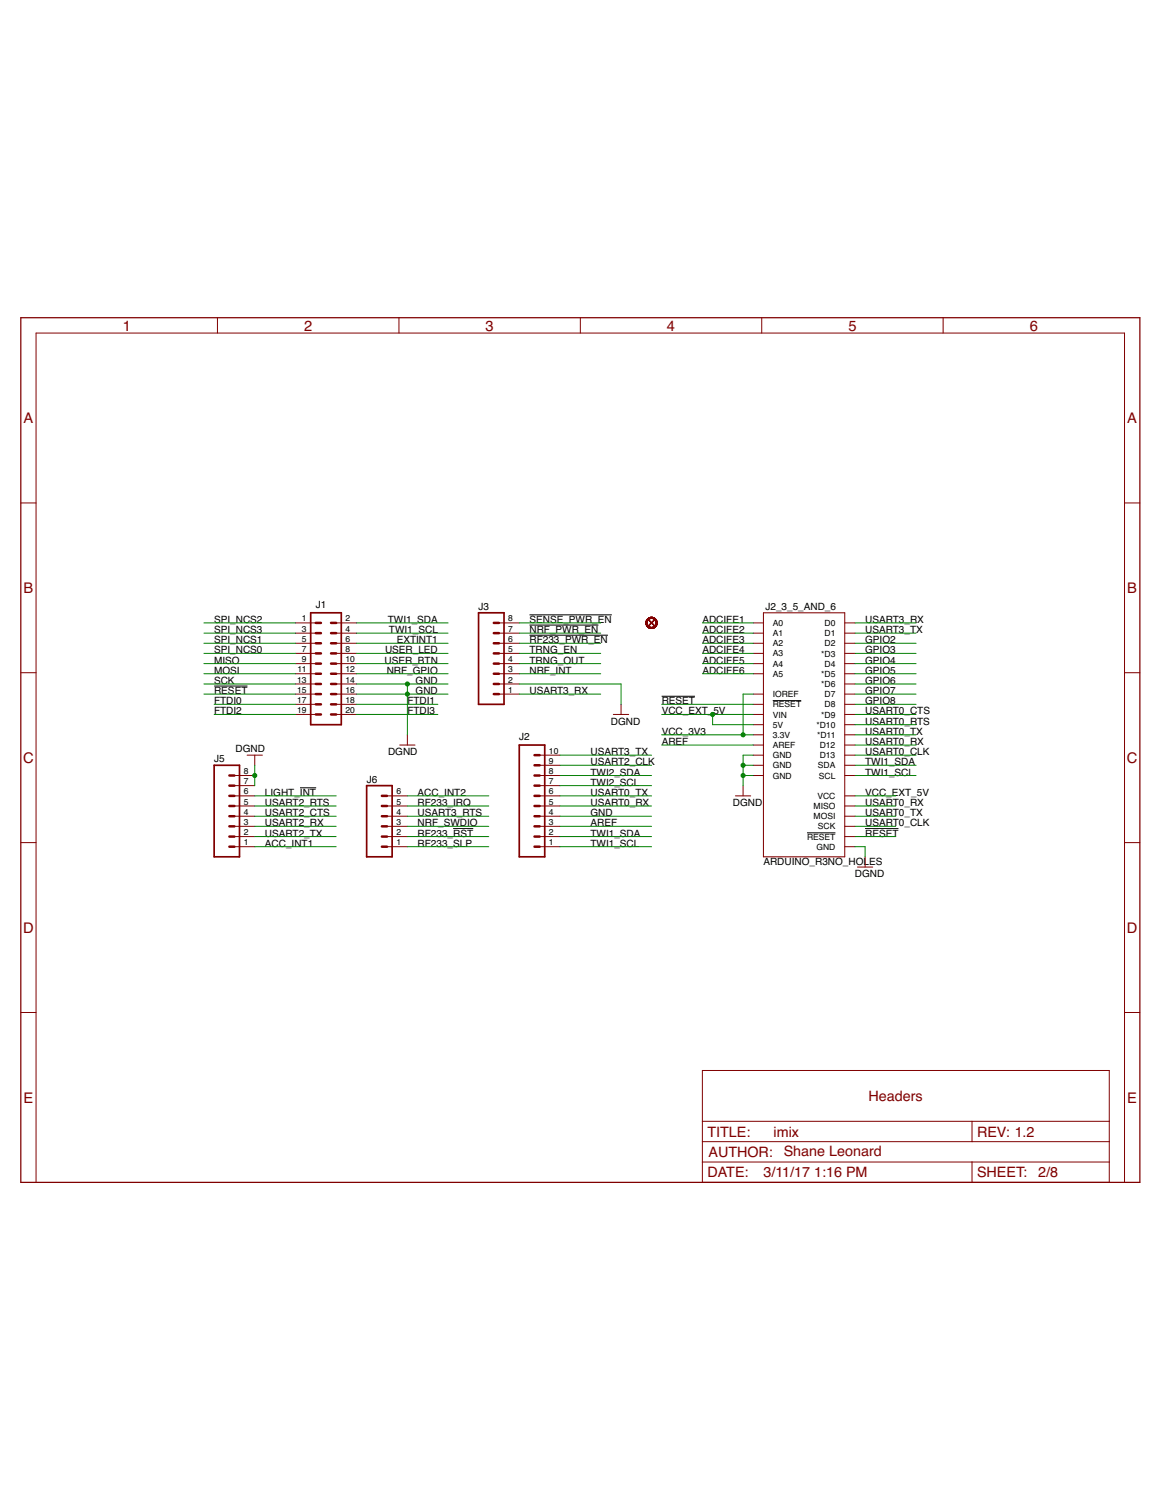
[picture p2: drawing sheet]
<svg xmlns="http://www.w3.org/2000/svg" width="216mm" height="279mm" viewBox="0 0 216 279" stroke-linecap="round" stroke-linejoin="round" font-family="sans-serif">
<path d="M98.6 114.4h15.3M98.6 116.4h12.8M98.6 118.2h14.6M39.9 127.7h6.2M123.1 129.6h6.2M143.8 130.4h5.3M55.8 146.6h3M84.3 154.2h3.8M150.2 155h5.3M161 154.2h6.2" fill="none" stroke="#000" stroke-width=".19"/>
<g fill="none" stroke="#800000" stroke-width=".19">
<path d="M40.5 59.1v2.9M74.3 59.1v2.9M108 59.1v2.9M141.8 59.1v2.9M175.5 59.1v2.9M3.9 93.6h2.8M209.3 93.6h2.9M55 116h3.8M55 117.9h3.8M55 119.7h3.8M62.6 116h3.8M62.6 117.9h3.8"/>
<path d="M62.6 119.7h3.8M92.9 116h3.7M92.9 117.9h3.7M92.9 119.7h3.7M120.7 115.4l1.2 1.1M121.9 115.4l-1.2 1.1M140.2 116h1.9M140.2 117.9h1.9M140.2 119.7h1.9M142.1 114.1h15.1v45.4h-15.1zM157.2 116h1.9M157.2 117.9h1.9"/>
<path d="M157.2 119.7h1.9M3.9 125.2h2.8M55 131.1h3.8M55 121.6h3.8M55 125.4h3.8M55 127.3h3.8M55 133h3.8M55 123.5h3.8M55 129.2h3.8M62.6 131.1h3.8M62.6 121.6h3.8M62.6 125.4h3.8"/>
<path d="M62.6 127.3h3.8M62.6 133h3.8M62.6 123.5h3.8M62.6 129.2h3.8M74.4 138.7h2.8M75.8 136.8v1.9M92.9 121.6h3.7M92.9 125.4h3.7M92.9 127.3h3.7M92.9 123.5h3.7M92.9 129.2h3.7M114.2 133h2.8"/>
<path d="M115.6 131.1v1.9M140.2 131.1h1.9M140.2 121.6h1.9M140.2 125.4h1.9M140.2 133h1.9M140.2 134.9h1.9M140.2 136.8h1.9M140.2 123.5h1.9M140.2 138.7h1.9M140.2 129.2h1.9M157.2 131.1h1.9M157.2 121.6h1.9"/>
<path d="M157.2 125.4h1.9M157.2 127.3h1.9M157.2 133h1.9M157.2 134.9h1.9M157.2 136.8h1.9M157.2 123.5h1.9M157.2 138.7h1.9M157.2 129.2h1.9M209.3 125.2h2.9M3.9 156.8h2.8M43.6 148.1h3.8M43.6 155.7h3.8"/>
<path d="M43.6 157.6h3.8M43.6 144.4h3.8M43.6 150h3.8M43.6 151.9h3.8M43.6 153.8h3.8M43.6 146.2h3.8M46 140.6h2.8M47.4 140.6v1.9M72 148.1h3.8M72 155.7h3.8M72 157.6h3.8M72 150h3.8"/>
<path d="M72 151.9h3.8M72 153.8h3.8M100.4 148.1h3.8M100.4 155.7h3.8M100.4 140.6h3.8M100.4 157.6h3.8M100.4 144.4h3.8M100.4 142.5h3.8M100.4 150h3.8M100.4 151.9h3.8M100.4 153.8h3.8M100.4 146.2h3.8"/>
<path d="M136.9 148.1h2.8M138.3 146.2v1.9M140.2 140.6h1.9M140.2 144.4h1.9M140.2 142.5h1.9M157.2 148.1h1.9M157.2 155.7h1.9M157.2 140.6h1.9M157.2 157.6h1.9M157.2 144.4h1.9M157.2 142.5h1.9M157.2 150h1.9"/>
<path d="M157.2 151.9h1.9M157.2 153.8h1.9M161 159.5v1.9M209.3 156.8h2.9M159.6 161.4h2.8M3.9 188.5h2.8M130.7 199.3h75.8v20.8h-75.8zM209.3 188.5h2.9M130.7 212.5h75.8M130.7 216.3h75.8M130.7 208.7h75.8M180.9 208.7v3.8"/>
<path d="M180.9 216.3v3.8M6.7 220.1v-158.1h202.6v158.1"/>
</g>
<path d="M57.8 114.1h5.7v20.8h-5.7zM89.1 114.1h4.7v17h-4.7zM96.6 138.7h4.8v20.8h-4.8zM39.9 142.5h4.7v17h-4.7zM68.2 146.2h4.8v13.3h-4.8z" fill="none" stroke="#800000" stroke-width=".32"/>
<g fill="none" stroke="#800000" stroke-width=".47">
<path d="M58.8 119.7h.9M58.8 117.9h.9M58.8 116h.9M61.6 119.7h1M61.6 117.9h1M61.6 116h1M91.9 119.7h1M91.9 117.9h1M91.9 116h1M58.8 125.4h.9M58.8 127.3h.9M58.8 129.2h.9"/>
<path d="M58.8 121.6h.9M58.8 123.5h.9M58.8 131.1h.9M58.8 133h.9M61.6 125.4h1M61.6 127.3h1M61.6 129.2h1M61.6 121.6h1M61.6 123.5h1M61.6 131.1h1M61.6 133h1M91.9 125.4h1"/>
<path d="M91.9 127.3h1M91.9 129.2h1M91.9 121.6h1M91.9 123.5h1M42.7 153.8h.9M42.7 155.7h.9M42.7 157.6h.9M42.7 150h.9M42.7 151.9h.9M42.7 148.1h.9M42.7 146.2h.9M42.7 144.4h.9"/>
<path d="M71.1 153.8h.9M71.1 155.7h.9M71.1 157.6h.9M71.1 150h.9M71.1 151.9h.9M71.1 148.1h.9M99.5 153.8h.9M99.5 155.7h.9M99.5 157.6h.9M99.5 150h.9M99.5 151.9h.9M99.5 148.1h.9"/>
<path d="M99.5 146.2h.9M99.5 144.4h.9M99.5 142.5h.9M99.5 140.6h.9"/>
</g>
<g fill="#800000" stroke="#800000" stroke-width=".19">
<path d="M120.6 115.2a1.04 1.04 0 0 1 1.6 .3 1.04 1.04 0 0 1-.7 1.5 1.04 1.04 0 0 1-1.3-1h.2a.86 .86 0 0 1 1.3-.8 .86 .86 0 0 1 .1 1.5 .86 .86 0 0 1-1.4-.5v-.2h-.2l.1-.3z" fill-rule="evenodd"/>
<path d="M120.6 115.2a1.04 1.04 0 0 1 1.6 .3 1.04 1.04 0 0 1-.7 1.5 1.04 1.04 0 0 1-1.3-1h.2a.86 .86 0 0 1 1.3-.8 .86 .86 0 0 1 .1 1.5 .86 .86 0 0 1-1.4-.5v-.2h-.2l.1-.3z" fill-rule="evenodd"/>
<path d="M120.6 115.2a1.04 1.04 0 0 1 1.6 .3 1.04 1.04 0 0 1-.7 1.5 1.04 1.04 0 0 1-1.3-1h.2a.86 .86 0 0 1 1.3-.8 .86 .86 0 0 1 .1 1.5 .86 .86 0 0 1-1.4-.5v-.2h-.2l.1-.3z" fill-rule="evenodd"/>
<path d="M120.6 115.2a1.04 1.04 0 0 1 1.6 .3 1.04 1.04 0 0 1-.7 1.5 1.04 1.04 0 0 1-1.3-1h.2a.86 .86 0 0 1 1.3-.8 .86 .86 0 0 1 .1 1.5 .86 .86 0 0 1-1.4-.5v-.2h-.2l.1-.3z" fill-rule="evenodd"/>
<path d="M120.6 115.2a1.04 1.04 0 0 1 1.6 .3 1.04 1.04 0 0 1-.7 1.5 1.04 1.04 0 0 1-1.3-1h.2a.86 .86 0 0 1 1.3-.8 .86 .86 0 0 1 .1 1.5 .86 .86 0 0 1-1.4-.5v-.2h-.2l.1-.3z" fill-rule="evenodd"/>
<path d="M120.6 115.2a1.04 1.04 0 0 1 1.6 .3 1.04 1.04 0 0 1-.7 1.5 1.04 1.04 0 0 1-1.3-1h.2a.86 .86 0 0 1 1.3-.8 .86 .86 0 0 1 .1 1.5 .86 .86 0 0 1-1.4-.5v-.2h-.2l.1-.3z" fill-rule="evenodd"/>
<path d="M120.6 115.2a1.04 1.04 0 0 1 1.6 .3 1.04 1.04 0 0 1-.7 1.5 1.04 1.04 0 0 1-1.3-1h.2a.86 .86 0 0 1 1.3-.8 .86 .86 0 0 1 .1 1.5 .86 .86 0 0 1-1.4-.5v-.2h-.2l.1-.3z" fill-rule="evenodd"/>
<path d="M120.6 115.2a1.04 1.04 0 0 1 1.6 .3 1.04 1.04 0 0 1-.7 1.5 1.04 1.04 0 0 1-1.3-1h.2a.86 .86 0 0 1 1.3-.8 .86 .86 0 0 1 .1 1.5 .86 .86 0 0 1-1.4-.5v-.2h-.2l.1-.3z" fill-rule="evenodd"/>
<path d="M120.6 115.2a1.04 1.04 0 0 1 1.6 .3 1.04 1.04 0 0 1-.7 1.5 1.04 1.04 0 0 1-1.3-1h.2a.86 .86 0 0 1 1.3-.8 .86 .86 0 0 1 .1 1.5 .86 .86 0 0 1-1.4-.5v-.2h-.2l.1-.3z" fill-rule="evenodd"/>
<path d="M120.6 115.2a1.04 1.04 0 0 1 1.6 .3 1.04 1.04 0 0 1-.7 1.5 1.04 1.04 0 0 1-1.3-1h.2a.86 .86 0 0 1 1.3-.8 .86 .86 0 0 1 .1 1.5 .86 .86 0 0 1-1.4-.5v-.2h-.2l.1-.3z" fill-rule="evenodd"/>
</g>
<path d="M3.9 59.1h208.3v161h-208.3z" fill="none" stroke="#800000" stroke-width=".23"/>
<g fill="none" stroke="#008000" stroke-width=".19">
<path d="M38 119.7h17M38 116h17M38 117.9h17M66.4 119.7h17M66.4 116h17M66.4 117.9h17M96.6 119.7h15.2M96.6 116h15.2M96.6 117.9h15.2M130.7 119.7h9.5M130.7 116h9.5M130.7 117.9h9.5"/>
<path d="M159.1 119.7h11.4M159.1 116h11.4M159.1 117.9h11.4M38 127.3h17M38 129.2h17M38 121.6h17M38 123.5h17M38 125.4h17M39.9 131.1h15.1M39.9 133h15.1M66.4 127.3h17M66.4 129.2h17"/>
<path d="M66.4 131.1h15.1M66.4 133h15.1M66.4 121.6h17M66.4 123.5h17M66.4 125.4h17M75.8 127.3v9.5M96.6 127.3h19v3.8M96.6 129.2h15.2M96.6 121.6h15.2M96.6 123.5h15.2M96.6 125.4h15.2M123.1 131.1h17.1"/>
<path d="M123.1 138.7h17.1M123.1 136.8h17.1M123.1 133h17.1M130.7 121.6h9.5M130.7 123.5h9.5M130.7 125.4h9.5M132.6 133v1.9h7.6M140.2 129.2h-1.9v7.6M159.1 127.3h11.4M159.1 129.2h11.4M159.1 131.1h11.4M159.1 138.7h11.4"/>
<path d="M159.1 136.8h11.4M159.1 133h11.4M159.1 134.9h11.4M159.1 121.6h11.4M159.1 123.5h11.4M159.1 125.4h11.4M47.4 157.6h15.2M47.4 142.5v3.7M47.4 151.9h15.2M47.4 155.7h15.2M47.4 150h15.2M47.4 148.1h15.2"/>
<path d="M47.4 153.8h15.2M75.8 157.6h15.2M75.8 151.9h15.2M75.8 155.7h15.2M75.8 150h15.2M75.8 148.1h15.2M75.8 153.8h15.2M104.2 140.6h17.1M104.2 142.5h17.1M104.2 144.4h17.1M104.2 157.6h17.1M104.2 151.9h17.1"/>
<path d="M104.2 155.7h17.1M104.2 150h17.1M104.2 148.1h17.1M104.2 153.8h17.1M104.2 146.2h17.1M138.3 142.5h1.9M138.3 144.4h1.9M140.2 140.6h-1.9v5.6M159.1 140.6h11.4M159.1 142.5h11.4M159.1 144.4h11.4M159.1 157.6h1.9v1.9"/>
<path d="M159.1 151.9h7.6M159.1 155.7h7.6M159.1 150h7.6M159.1 148.1h7.6M159.1 153.8h7.6"/>
</g>
<g fill="#008000" stroke="#008000" stroke-width=".19">
<circle cx="138.3" cy="142.5" r=".38"/>
<circle cx="138.3" cy="144.4" r=".38"/>
<circle cx="75.8" cy="129.2" r=".38"/>
<circle cx="75.8" cy="127.3" r=".38"/>
<circle cx="47.4" cy="144.4" r=".38"/>
<circle cx="138.3" cy="136.8" r=".38"/>
<circle cx="132.6" cy="133" r=".38"/>
</g>
<g font-size="2.7" fill="#800000">
<text x="22.8" y="61.5">1</text>
<text x="56.6" y="61.5">2</text>
<text x="90.4" y="61.5">3</text>
<text x="124.1" y="61.5">4</text>
<text x="157.9" y="61.5">5</text>
<text x="191.7" y="61.5">6</text>
<text x="4.4" y="78.8">A</text>
<text x="209.8" y="78.8">A</text>
<text x="4.4" y="110.4">B</text>
<text x="209.8" y="110.4">B</text>
<text x="4.3" y="142">C</text>
<text x="209.8" y="142">C</text>
<text x="4.3" y="173.6">D</text>
<text x="209.8" y="173.6">D</text>
<text x="4.4" y="205.3">E</text>
<text x="161.7" y="204.9">Headers</text>
<text x="209.8" y="205.3">E</text>
<text x="131.7" y="211.6">TITLE:</text>
<text x="131.9" y="215.4">AUTHOR:</text>
<text x="144" y="211.6">imix</text>
<text x="145.9" y="215.2">Shane Leonard</text>
<text x="181.8" y="211.6">REV: 1.2</text>
<text x="131.7" y="219.1">DATE:</text>
<text x="142.1" y="219.1">3/11/17</text>
<text x="151.5" y="219.1">1:16 PM</text>
<text x="181.8" y="219.1">SHEET:</text>
<text x="193.2" y="219.1">2/8</text>
</g>
<g font-size="1.9">
<text x="58.8" y="113.1">J1</text>
<text x="89.1" y="113.5">J3</text>
<text x="142.5" y="113.5">J2_3_5_AND_6</text>
<text x="39.8" y="116">SPI_NCS2</text>
<text x="39.8" y="117.8">SPI_NCS3</text>
<text x="39.8" y="119.7">SPI_NCS1</text>
<text x="72.2" y="116">TWI1_SDA</text>
<text x="72.4" y="117.8">TWI1_SCL</text>
<text x="73.8" y="119.7">EXTINT1</text>
<text x="98.5" y="116">SENSE_PWR_EN</text>
<text x="98.5" y="117.8">NRF_PWR_EN</text>
<text x="98.5" y="119.7">RF233_PWR_EN</text>
<text x="130.7" y="116">ADCIFE1</text>
<text x="130.7" y="117.8">ADCIFE2</text>
<text x="130.7" y="119.7">ADCIFE3</text>
<text x="161" y="119.7">GPIO2</text>
<text x="161" y="116">USART3_RX</text>
<text x="161" y="117.8">USART3_TX</text>
<text x="39.8" y="125.4">MOSI</text>
<text x="39.8" y="123.5">MISO</text>
<text x="39.8" y="121.6">SPI_NCS0</text>
<text x="71.6" y="123.5">USER_BTN</text>
<text x="71.7" y="121.6">USER_LED</text>
<text x="72" y="125.4">NRF_GPIO</text>
<text x="98.5" y="123.5">TRNG_OUT</text>
<text x="98.5" y="121.6">TRNG_EN</text>
<text x="98.5" y="125.4">NRF_INT</text>
<text x="130.7" y="125.4">ADCIFE6</text>
<text x="130.7" y="121.6">ADCIFE4</text>
<text x="130.7" y="123.5">ADCIFE5</text>
<text x="161" y="121.6">GPIO3</text>
<text x="161" y="123.5">GPIO4</text>
<text x="161" y="125.4">GPIO5</text>
<text x="39.8" y="129.2">RESET</text>
<text x="39.8" y="127.3">SCK</text>
<text x="39.8" y="131.1">FTDI0</text>
<text x="75.8" y="131.1">FTDI1</text>
<text x="77.4" y="127.3">GND</text>
<text x="77.4" y="129.2">GND</text>
<text x="98.5" y="129.2">USART3_RX</text>
<text x="123.2" y="131.1">RESET</text>
<text x="161" y="127.3">GPIO6</text>
<text x="161" y="129.2">GPIO7</text>
<text x="161" y="131.1">GPIO8</text>
<text x="39.8" y="133">FTDI2</text>
<text x="75.8" y="133">FTDI3</text>
<text x="96.6" y="137.7">J2</text>
<text x="113.7" y="134.9">DGND</text>
<text x="123.2" y="136.8">VCC_3V3</text>
<text x="123.2" y="133">VCC_EXT_5V</text>
<text x="161" y="136.8">USART0_TX</text>
<text x="161" y="133">USART0_CTS</text>
<text x="161" y="134.9">USART0_RTS</text>
<text x="39.8" y="141.9">J5</text>
<text x="43.8" y="140">DGND</text>
<text x="72.2" y="140.6">DGND</text>
<text x="109.9" y="140.6">USART3_TX</text>
<text x="109.9" y="142.5">USART2_CLK</text>
<text x="123.2" y="138.7">AREF</text>
<text x="161" y="138.7">USART0_RX</text>
<text x="161" y="140.6">USART0_CLK</text>
<text x="161" y="142.5">TWI1_SDA</text>
<text x="49.3" y="148.1">LIGHT_INT</text>
<text x="68.2" y="145.7">J6</text>
<text x="77.7" y="148.1">ACC_INT2</text>
<text x="109.9" y="148.1">USART0_TX</text>
<text x="109.9" y="144.4">TWI2_SDA</text>
<text x="109.9" y="146.2">TWI2_SCL</text>
<text x="161" y="148.1">VCC_EXT_5V</text>
<text x="161" y="144.4">TWI1_SCL</text>
<text x="49.3" y="150">USART2_RTS</text>
<text x="49.3" y="153.8">USART2_RX</text>
<text x="49.3" y="155.7">USART2_TX</text>
<text x="49.3" y="151.9">USART2_CTS</text>
<text x="77.7" y="153.8">NRF_SWDIO</text>
<text x="77.7" y="155.7">RF233_RST</text>
<text x="77.7" y="151.9">USART3_RTS</text>
<text x="77.7" y="150">RF233_IRQ</text>
<text x="109.9" y="151.9">GND</text>
<text x="109.9" y="150">USART0_RX</text>
<text x="109.9" y="155.7">TWI1_SDA</text>
<text x="109.9" y="153.8">AREF</text>
<text x="136.4" y="150">DGND</text>
<text x="161" y="155.7">RESET</text>
<text x="161" y="150">USART0_RX</text>
<text x="161" y="151.9">USART0_TX</text>
<text x="161" y="153.8">USART0_CLK</text>
<text x="49.3" y="157.6">ACC_INT1</text>
<text x="77.7" y="157.6">RF233_SLP</text>
<text x="109.9" y="157.6">TWI1_SCL</text>
<text x="142.1" y="161">ARDUINO_R3NO_HOLES</text>
<text x="159.1" y="163.3">DGND</text>
</g>
<g font-size="1.6">
<text x="56.2" y="115.7">1</text>
<text x="56.2" y="117.6">3</text>
<text x="56.2" y="119.5">5</text>
<text x="64.3" y="115.7">2</text>
<text x="64.3" y="117.6">4</text>
<text x="64.3" y="119.5">6</text>
<text x="94.6" y="119.5">6</text>
<text x="94.6" y="117.6">7</text>
<text x="94.6" y="115.7">8</text>
<text x="143.8" y="116.5">A0</text>
<text x="143.8" y="118.4">A1</text>
<text x="153.5" y="116.5">D0</text>
<text x="153.5" y="118.4">D1</text>
<text x="55.4" y="125.2">11</text>
<text x="56.2" y="121.4">7</text>
<text x="56.2" y="123.3">9</text>
<text x="64.3" y="121.4">8</text>
<text x="64.3" y="123.3">10</text>
<text x="64.3" y="125.2">12</text>
<text x="94.6" y="125.2">3</text>
<text x="94.6" y="123.3">4</text>
<text x="94.6" y="121.4">5</text>
<text x="143.8" y="120.3">A2</text>
<text x="143.8" y="122.2">A3</text>
<text x="143.8" y="124.1">A4</text>
<text x="143.8" y="126">A5</text>
<text x="152.8" y="122.2">*D3</text>
<text x="152.8" y="126">*D5</text>
<text x="153.5" y="120.3">D2</text>
<text x="153.5" y="124.1">D4</text>
<text x="55.3" y="127">13</text>
<text x="55.3" y="128.9">15</text>
<text x="55.3" y="130.8">17</text>
<text x="64.3" y="127">14</text>
<text x="64.3" y="128.9">16</text>
<text x="64.3" y="130.8">18</text>
<text x="94.6" y="128.9">1</text>
<text x="94.6" y="127">2</text>
<text x="143.8" y="131.7">RESET</text>
<text x="143.8" y="129.8">IOREF</text>
<text x="152.8" y="127.9">*D6</text>
<text x="153.5" y="129.8">D7</text>
<text x="153.5" y="131.7">D8</text>
<text x="55.3" y="132.7">19</text>
<text x="64.3" y="132.7">20</text>
<text x="143.8" y="137.3">3.3V</text>
<text x="143.8" y="135.5">5V</text>
<text x="143.8" y="133.6">VIN</text>
<text x="152" y="135.5">*D10</text>
<text x="152.1" y="137.4">*D11</text>
<text x="152.8" y="133.6">*D9</text>
<text x="102.2" y="142.2">9</text>
<text x="102.2" y="140.3">10</text>
<text x="143.8" y="139.2">AREF</text>
<text x="143.8" y="143">GND</text>
<text x="143.8" y="141.1">GND</text>
<text x="152.2" y="143">SDA</text>
<text x="152.6" y="139.2">D12</text>
<text x="152.6" y="141.1">D13</text>
<text x="45.4" y="149.8">5</text>
<text x="45.4" y="147.9">6</text>
<text x="45.4" y="146">7</text>
<text x="45.4" y="144.1">8</text>
<text x="73.8" y="149.8">5</text>
<text x="73.8" y="147.9">6</text>
<text x="102.2" y="149.8">5</text>
<text x="102.2" y="147.9">6</text>
<text x="102.2" y="146">7</text>
<text x="102.2" y="144.1">8</text>
<text x="143.8" y="144.9">GND</text>
<text x="152.1" y="148.7">VCC</text>
<text x="152.4" y="144.9">SCL</text>
<text x="45.4" y="155.4">2</text>
<text x="45.4" y="153.6">3</text>
<text x="45.4" y="151.7">4</text>
<text x="73.8" y="155.4">2</text>
<text x="73.8" y="153.6">3</text>
<text x="73.8" y="151.7">4</text>
<text x="102.2" y="155.4">2</text>
<text x="102.2" y="153.6">3</text>
<text x="102.2" y="151.7">4</text>
<text x="151.4" y="150.6">MISO</text>
<text x="151.4" y="152.5">MOSI</text>
<text x="152.2" y="154.4">SCK</text>
<text x="45.4" y="157.3">1</text>
<text x="73.8" y="157.3">1</text>
<text x="102.2" y="157.3">1</text>
<text x="150.2" y="156.3">RESET</text>
<text x="152" y="158.2">GND</text>
</g>
</svg>
